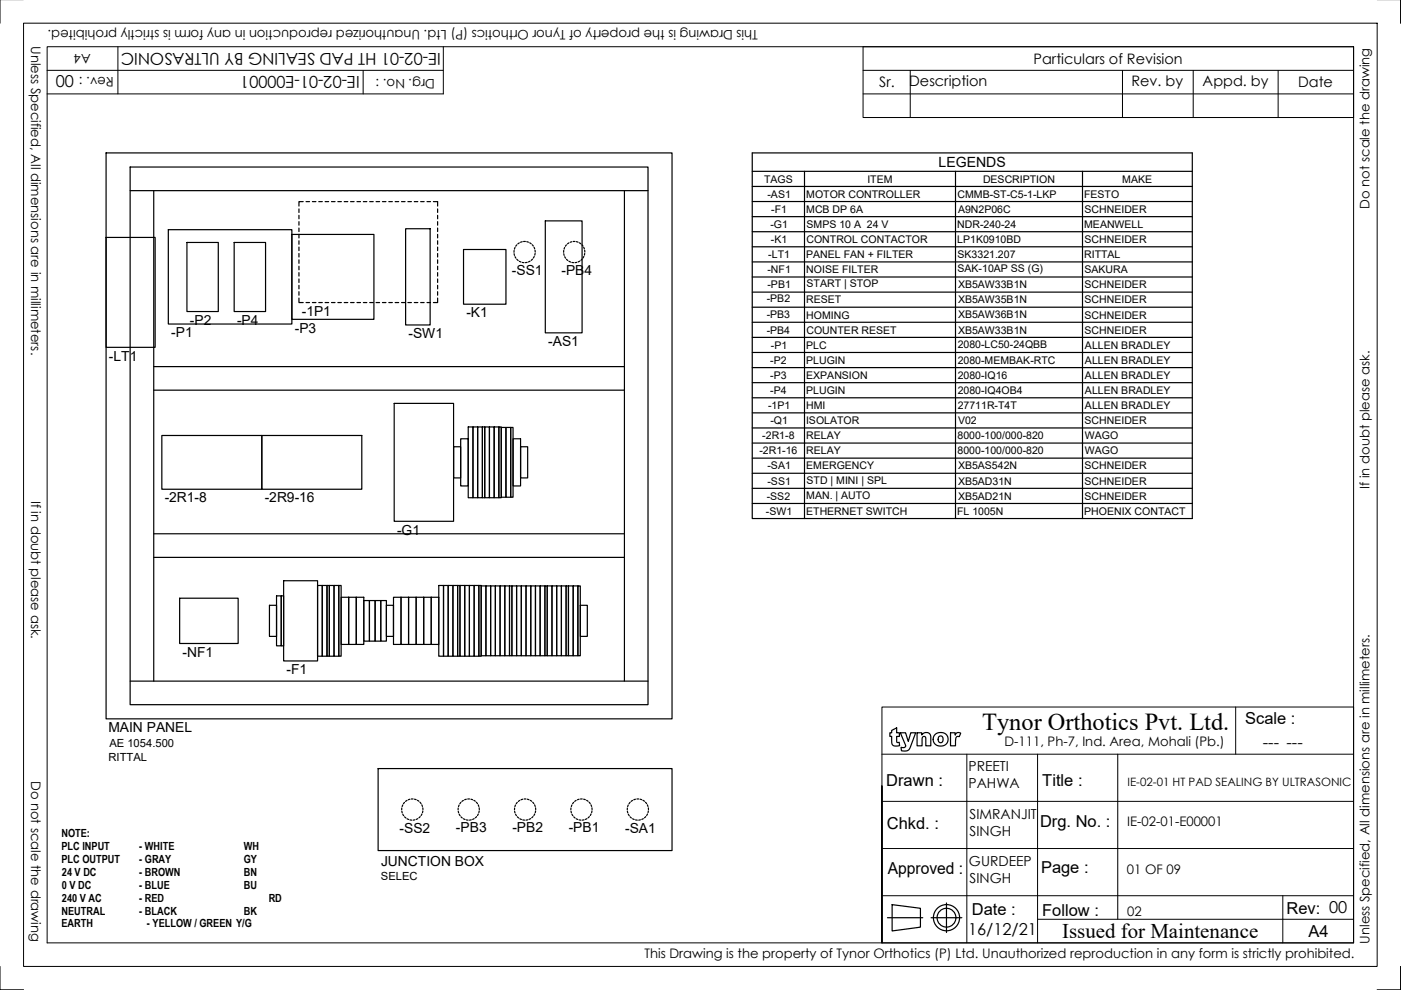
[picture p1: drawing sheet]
<svg xmlns="http://www.w3.org/2000/svg" width="297mm" height="210mm" viewBox="0 0 297 210" stroke-linecap="round" stroke-linejoin="round" font-family="sans-serif">
<!-- layer: Thin -->
<g fill="none" stroke="#000" stroke-width=".21">
<path d="M0 -.1v5M297 -.1v5M5 4.9h287v200h-287zM10 9.9h277v190h-277zM10 14.9h84M25 9.9v10M77 14.9v5M94 9.9v10h-84M187 149.9h100v50h-100zM187 159.9h100M205 159.9v40M220 159.9v40"/>
<path d="M237 159.9v35M262 149.9v10M187 169.9h100M187 179.9h100M187 199.9v-33.3v33.3M187 189.9h100M220 194.9h67M272 189.9v10M0 204.9v5h5h-5M292 209.9h5v-5v5z"/>
</g>
<!-- layer: Text -->
<path d="M183 9.9h104v15h-104zM183 14.9h104M183 19.9h104M193 14.9v10M238 14.9v10M253 14.9v10M271 14.9v10" fill="none" stroke="#000" stroke-width=".21"/>
<!-- layer: 0 -->
<g fill="none" stroke="#000" stroke-width=".25">
<path d="M22.5 32.4h120v120h-120zM27.6 35.4h109.8v114h-109.8zM22.5 50.3h10.4v23.3h-10.4zM27.6 40.4h109.8M32.6 40.4v104M35.7 48.7h26.2v20h-26.2zM39.6 51.4h6.7v14.7h-6.7zM49.6 51.4h6.7v14.7h-6.7zM61.9 49.7h17.4v18h-17.4zM86 48.5h5.2v20.4h-5.2zM98.3 52.9h9v11.6h-9zM115.6 46.8h7.8v23.8h-7.8z"/>
<path d="M132.4 40.4v104M32.6 77.7h99.8M32.6 82.7h99.8M34.3 92.3h21.2v11.4h-21.2zM55.5 92.3h21.2v11.4h-21.2zM83.6 85.5h12.6v25h-12.6zM96.2 94.7h1.5v6.6h-1.5zM97.7 93h1.6v10h-1.6zM99.3 90.5h1v15h-1zM100.3 90.5h1v15h-1zM101.3 90.5h1v15h-1zM102.3 90.5h.5v15h-.5z"/>
<path d="M102.8 90.5h1v15h-1zM103.8 90.5h1v15h-1zM104.8 90.5h1v15h-1zM105.8 90.5h.5v15h-.5zM106.3 90.6h1v14.8h-1zM107.3 90.6h1v14.8h-1zM108.3 90.6h.5v14.8h-.5zM108.8 93h1.6v10h-1.6zM110.4 94.7h1.5v6.6h-1.5zM32.6 118.2h99.8M32.6 113.2h99.8M38.1 126.8h12.4v9.6h-12.4z"/>
<path d="M57.1 128.3h1.5v6.6h-1.5zM58.6 126.3h1v10.6h-1zM59.6 126.3h.5v10.6h-.5zM60.1 123.1h7.2v17h-7.2zM67.3 124.1h1v15h-1zM68.3 124.1h1v15h-1zM69.3 124.1h.5v15h-.5zM69.8 124.1h1v15h-1zM70.8 124.1h1v15h-1zM71.8 124.1h.5v15h-.5zM72.3 126.6h1.6v10h-1.6zM73.9 126.6h1.6v10h-1.6z"/>
<path d="M75.5 126.6h1.6v10h-1.6zM77.1 127.3h1.2v8.6h-1.2zM78.3 127.3h1.2v8.6h-1.2zM79.5 127.3h1.2v8.6h-1.2zM80.7 127.3h1.2v8.6h-1.2zM81.9 128.3h1.5v6.6h-1.5zM83.4 126.6h1.6v10h-1.6zM85 126.6h1.6v10h-1.6zM86.6 126.6h1.6v10h-1.6zM88.2 126.6h1.6v10h-1.6zM89.8 126.6h1.6v10h-1.6zM91.4 126.6h1.6v10h-1.6z"/>
<path d="M93 124.1h1v15h-1zM94 124.1h1v15h-1zM95 124.1h1v15h-1zM96 124.1h1v15h-1zM97 124.1h.5v15h-.5zM97.5 124.1h1v15h-1zM98.5 124.1h1v15h-1zM99.5 124.1h1v15h-1zM100.5 124.1h1v15h-1zM101.5 124.1h.5v15h-.5zM102 124.2h1v14.8h-1zM103 124.2h1v14.8h-1z"/>
<path d="M104 124.2h1v14.8h-1zM105 124.2h1v14.8h-1zM106 124.2h1v14.8h-1zM107 124.2h1v14.8h-1zM108 124.2h.5v14.8h-.5zM108.5 124.2h1v14.8h-1zM109.5 124.2h1v14.8h-1zM110.5 124.2h1v14.8h-1zM111.5 124.2h1v14.8h-1zM112.5 124.2h1v14.8h-1zM113.5 124.2h1v14.8h-1zM114.5 124.2h1v14.8h-1z"/>
<path d="M115.5 124.2h.5v14.8h-.5zM116 124.2h1v14.8h-1zM117 124.2h1v14.8h-1zM118 124.2h1v14.8h-1zM119 124.2h1v14.8h-1zM120 124.2h.5v14.8h-.5zM120.5 124.2h1v14.8h-1zM121.5 124.2h1v14.8h-1zM122.5 124.2h.5v14.8h-.5zM123 128.3h1.5v6.6h-1.5zM27.6 144.4h109.8M189.1 154.9l1-.6v1.1h.6v.7h-.6v1a.31 .31 0 0 0 .2 .4 .31 .31 0 0 0 .3-.1l.1 .6a1.03 1.03 0 0 1-1.1 .1 1.03 1.03 0 0 1-.5-1v-1h-.4v-.7h.4z"/>
<path d="M190.9 155.4h1.1l.6 1.8 .5-1.8h1l-1 2.6a1.34 1.34 0 0 1-2 1.1l-.1-.7 .6 .1a.44 .44 0 0 0 .4-.3 .44 .44 0 0 0-.1-.5zM194.4 155.4h1v.4a1.08 1.08 0 0 1 1.4-.4 1.08 1.08 0 0 1 .5 1.4v1.3h-1v-1.2a.48 .48 0 0 0 0-.6 .48 .48 0 0 0-.7 0l-.1 1.8h-1.1zM198.3 155.7a1.58 1.58 0 0 1 1.9-.3 1.58 1.58 0 0 1 .8 1.8 1.56 1.56 0 0 1-2.3 .9 1.56 1.56 0 0 1-.4-2.4zM199.1 156.2a.59 .59 0 0 1 .7 0 .59 .59 0 0 1 .1 .8 .56 .56 0 0 1-.7 .4 .56 .56 0 0 1-.3-.8zM201.5 155.4h1v.4a.75 .75 0 0 1 1.2-.3l-.3 .6a.64 .64 0 0 0-.8 .8v1.2h-1.1zM80.2 163h62.3v17.3h-62.3zM188.2 194.6h7.4M189.1 191.8l6 .8v4l-6 .8zM197.4 194.6h6.5M200.7 191.4v6.3"/>
<circle cx="200.7" cy="194.6" r="2.78"/>
<circle cx="200.7" cy="194.6" r="2"/>
</g>
<!-- layer: Dashed -->
<g fill="none" stroke="#000" stroke-width=".25">
<path d="M63.4 44.3v.7M63.4 45.6v.8M63.4 47v.7M63.4 48.3v.8M63.4 49.7v.7M63.4 51v.8M63.4 52.4v.7M63.4 53.7v.8M63.4 55.1v.7M63.4 56.4v.8M63.4 57.8v.7M63.4 59.1v.8"/>
<path d="M64.3 42.7h-.9v1M64.9 42.7h.7M66.2 42.7h.8M67.6 42.7h.7M68.9 42.7h.8M70.3 42.7h.7M71.6 42.7h.8M73 42.7h.7M74.3 42.7h.8M75.7 42.7h.7M77 42.7h.8M78.4 42.7h.7"/>
<path d="M79.7 42.7h.8M81.1 42.7h.7M82.4 42.7h.8M83.8 42.7h.7M85.1 42.7h.8M86.5 42.7h.7M87.8 42.7h.8M89.2 42.7h.7M90.5 42.7h.8M91.9 42.7h.9v1M92.8 44.3v.7M92.8 45.6v.8"/>
<path d="M92.8 47v.7M92.8 48.3v.8M92.8 49.7v.7M92.8 51v.8M92.8 52.4v.7M92.8 53.7v.8M92.8 55.1v.7M92.8 56.4v.8M92.8 57.8v.7M92.8 59.1v.8M109 53.1v.4M109 53.8l.1 .3"/>
<path d="M109.2 52.5l-.1 .3M109.2 54.4l.2 .3M109.6 51.9l-.3 .3M109.6 55l.3 .2M110.1 51.5l-.3 .2M110.1 55.4l.3 .2M110.7 51.3l-.3 .1M110.7 55.6l.4 .1M111 51.2h.4M111.7 51.2l.3 .2M111.8 55.6l-.4 .1M112.3 51.5l.3 .2"/>
<path d="M112.4 55.4l-.4 .1M112.8 51.9l.3 .3M112.9 54.9l-.3 .3M113.2 52.4l.2 .4M113.3 54.4l-.2 .3M113.4 53.1l.1 .3M113.5 53.7l-.1 .4M119.5 53.1v.4M119.5 53.8l.1 .3M119.7 52.5l-.1 .3M119.7 54.4l.2 .3M120.1 51.9l-.2 .3"/>
<path d="M120.1 55l.3 .2M120.6 51.5l-.3 .2M120.6 55.4l.4 .2M121.2 51.3l-.3 .1M121.3 55.6l.3 .1M121.5 51.2h.4M122.2 51.2l.4 .2M122.3 55.6l-.4 .1M122.8 51.5l.3 .2M122.9 55.4l-.3 .1M123.4 51.9l.2 .3M123.4 54.9l-.2 .3"/>
<path d="M123.8 52.4l.1 .4M123.8 54.4l-.2 .3M124 53.1v.3M124 53.7l-.1 .4M63.4 63.2v.9h.9M63.4 60.5v.7M63.4 61.8v.8M64.9 64.1h.7M66.2 64.1h.8M67.6 64.1h.7M68.9 64.1h.8M70.3 64.1h.7"/>
<path d="M71.6 64.1h.8M73 64.1h.7M74.3 64.1h.8M75.7 64.1h.7M77 64.1h.8M78.4 64.1h.7M79.7 64.1h.8M81.1 64.1h.7M82.4 64.1h.8M83.8 64.1h.7M85.1 64.1h.8M86.5 64.1h.7"/>
<path d="M87.8 64.1h.8M89.2 64.1h.7M90.5 64.1h.8M92.8 63.2v.9h-.9M92.8 60.5v.7M92.8 61.8v.8M85.2 171.3v.4M85.2 172l.1 .4M85.4 170.7l-.1 .3M85.4 172.6l.2 .3M85.8 170.1l-.3 .3M85.8 173.2l.3 .2"/>
<path d="M86.3 169.7l-.3 .2M86.3 173.6l.3 .2M86.9 169.5l-.3 .1M86.9 173.8l.4 .1M87.6 169.4h-.4M87.9 169.4l.3 .2M88 173.8l-.4 .1M88.5 169.7l.3 .2M88.6 173.6l-.4 .1M89 170.1l.3 .3M89.1 173.1l-.3 .3M89.4 170.6l.2 .4"/>
<path d="M89.5 172.6l-.2 .3M89.6 171.3l.1 .3M89.7 171.9l-.1 .4M97.1 171.3v.4M97.2 172v.4M97.3 170.7l-.1 .3M97.4 172.6l.1 .3M97.7 170.1l-.2 .3M97.7 173.2l.3 .2M98.2 169.7l-.3 .2M98.3 173.6l.3 .2M98.9 169.5l-.4 .1"/>
<path d="M98.9 173.8l.4 .1M99.5 169.4h-.3M99.8 169.4l.4 .2M99.9 173.8l-.4 .1M100.5 169.7l.3 .2M100.5 173.6l-.3 .1M101 170.1l.2 .3M101 173.1l-.2 .3M101.4 170.6l.1 .4M101.4 172.6l-.2 .3M101.6 171.3v.3M101.6 171.9l-.1 .4"/>
<path d="M109.1 171.3v.4M109.1 172l.1 .4M109.3 170.7l-.1 .3M109.3 172.6l.2 .3M109.7 170.1l-.2 .3M109.7 173.2l.3 .2M110.2 169.7l-.3 .2M110.2 173.6l.4 .2M110.8 169.5l-.3 .1M110.8 173.8l.4 .1M111.5 169.4h-.4M111.8 169.4l.4 .2"/>
<path d="M111.9 173.8l-.4 .1M112.4 169.7l.3 .2M112.5 173.6l-.3 .1M112.9 170.1l.3 .3M113 173.1l-.3 .3M113.3 170.6l.2 .4M113.4 172.6l-.2 .3M113.5 171.3l.1 .3M113.6 171.9l-.1 .4M121.1 171.3l-.1 .4M121.1 172v.4M121.3 170.7l-.2 .3"/>
<path d="M121.3 172.6l.2 .3M121.6 170.1l-.2 .3M121.6 173.2l.3 .2M122.2 169.7l-.4 .2M122.2 173.6l.3 .2M122.8 169.5l-.4 .1M122.8 173.8l.4 .1M123.4 169.4h-.3M123.7 169.4l.4 .2M123.8 173.8l-.3 .1M124.4 169.7l.3 .2M124.4 173.6l-.3 .1"/>
<path d="M124.9 170.1l.2 .3M125 173.1l-.3 .3M125.3 170.6l.1 .4M125.3 172.6l-.2 .3M125.5 171.3v.3M125.5 171.9l-.1 .4M133 171.3v.4M133 172l.1 .4M133.2 170.7l-.1 .3M133.2 172.6l.2 .3M133.6 170.1l-.2 .3M133.6 173.2l.3 .2"/>
<path d="M134.1 169.7l-.3 .2M134.1 173.6l.4 .2M134.7 169.5l-.3 .1M134.7 173.8l.4 .1M135.4 169.4h-.4M135.7 169.4l.4 .2M135.8 173.8l-.4 .1M136.3 169.7l.3 .2M136.4 173.6l-.3 .1M136.9 170.1l.2 .3M136.9 173.1l-.3 .3M137.2 170.6l.2 .4"/>
<path d="M137.3 172.6l-.2 .3M137.5 171.3v.3M137.5 171.9l-.1 .4"/>
</g>
<!-- layer: Tags -->
<g fill="none" stroke="#000" stroke-width=".25">
<path d="M159.5 32.4h93.3v77.5h-93.3zM159.5 36.3h93.3M159.5 39.5h93.3M170.6 36.3v73.6M202.6 36.3v73.6M229.5 36.3v73.6M159.5 42.7h93.3M159.5 45.9h93.3M159.5 49.1h93.3M159.5 52.3h93.3M159.5 55.5h93.3M159.5 58.7h93.3"/>
<path d="M159.5 61.9h93.3M159.5 65.1h93.3M159.5 68.3h93.3M159.5 71.5h93.3M159.5 74.7h93.3M159.5 77.9h93.3M159.5 81.1h93.3M159.5 84.3h93.3M159.5 87.5h93.3M159.5 90.7h93.3M159.5 93.9h93.3M159.5 97.1h93.3"/>
<path d="M159.5 100.3h93.3M159.5 103.5h93.3M159.5 106.7h93.3"/>
</g>
<text font-size="5.2" x="208.2" y="154.8">Tynor Orthotics Pvt. Ltd.</text>
<text font-size="4.4" x="225.2" y="198.9">Issued for Maintenance</text>
<g font-size="3.5">
<text x="93.4" y="11.2" transform="rotate(-180 93.4 11.2)">IE-02-01 HT PAD SEALING BY ULTRASONIC</text>
<text x="76.3" y="16.2" transform="rotate(-180 76.3 16.2)">IE-02-01-E00001</text>
<text x="11.8" y="18.5">00</text>
<text x="264" y="153.5">Scale :</text>
<text x="267.7" y="158.7">--- ---</text>
<text x="187.9" y="166.6">Drawn :</text>
<text x="221" y="166.6">Title :</text>
<text x="188" y="175.9">Chkd. :</text>
<text x="220.5" y="175.2">Drg. No. :</text>
<text x="188.2" y="185.3">Approved :</text>
<text x="220.7" y="185.1">Page :</text>
<text x="206" y="194.1">Date :</text>
<text x="221" y="194.2">Follow :</text>
<text x="272.8" y="193.8">Rev: 00</text>
<text x="205.3" y="198.2">16/12/21</text>
<text x="277.4" y="198.7">A4</text>
</g>
<g font-size="3.1">
<text x="219.1" y="13.5">Particulars of Revision</text>
<text x="186.4" y="18.5">Sr.</text>
<text x="192.8" y="18.3">Description</text>
<text x="239.9" y="18.2">Rev. by</text>
<text x="255" y="18.2">Appd. by</text>
<text x="275.2" y="18.5">Date</text>
</g>
<text font-size="3" x="199" y="35.4">LEGENDS</text>
<g font-size="2.9">
<text x="108.5" y="58.3">-SS1</text>
<text x="119" y="58.3">-PB4</text>
<text x="36.3" y="71.5">-P1</text>
<text x="40.2" y="68.9">-P2</text>
<text x="50.3" y="68.9">-P4</text>
<text x="62.5" y="70.5">-P3</text>
<text x="64" y="67">-1P1</text>
<text x="86.6" y="71.7">-SW1</text>
<text x="98.9" y="67.3">-K1</text>
<text x="23.1" y="76.4">-LT1</text>
<text x="116.2" y="73.4">-AS1</text>
<text x="34.9" y="106.5">-2R1-8</text>
<text x="56.1" y="106.5">-2R9-16</text>
<text x="84.2" y="113.4">-G1</text>
<text x="38.7" y="139.2">-NF1</text>
<text x="60.7" y="142.9">-F1</text>
<text x="23" y="155.2">MAIN PANEL</text>
<text x="205.4" y="163.5">PREETI</text>
<text x="205.4" y="167">PAHWA</text>
<text x="205.6" y="173.6">SIMRANJIT</text>
<text x="84.7" y="176.5">-SS2</text>
<text x="96.7" y="176.5">-PB3</text>
<text x="108.6" y="176.5">-PB2</text>
<text x="120.6" y="176.5">-PB1</text>
<text x="132.5" y="176.5">-SA1</text>
<text x="205.6" y="177.1">SINGH</text>
<text x="80.8" y="183.5">JUNCTION BOX</text>
<text x="205.4" y="183.6">GURDEEP</text>
<text x="205.6" y="187.1">SINGH</text>
</g>
<g font-size="2.8">
<text x="6.6" y="9.7" transform="rotate(90 6.6 9.7)">Unless Specified, All dimensions are in millimeters.</text>
<text x="19.3" y="11.4" transform="rotate(-180 19.3 11.4)">A4</text>
<text x="160.7" y="6.5" transform="rotate(-180 160.7 6.5)">This Drawing is the property of Tynor Orthotics (P) Ltd. Unauthorized reproduction in any form is strictly prohibited.</text>
<text x="24.2" y="16.4" transform="rotate(-180 24.2 16.4)">Rev. :</text>
<text x="92.2" y="16.7" transform="rotate(-180 92.2 16.7)">Drg. No. :</text>
<text x="290.4" y="44.3" transform="rotate(-90 290.4 44.3)">Do not scale the drawing</text>
<text x="6.6" y="106.2" transform="rotate(90 6.6 106.2)">If in doubt please ask.</text>
<text x="290.4" y="103.7" transform="rotate(-90 290.4 103.7)">If in doubt please ask.</text>
<text x="213" y="158.2">D-111, Ph-7, Ind. Area, Mohali (Pb.)</text>
<text x="6.6" y="165.6" transform="rotate(90 6.6 165.6)">Do not scale the drawing</text>
<text x="239" y="175.2">IE-02-01-E00001</text>
<text x="238.9" y="185.2">01 OF 09</text>
<text x="239" y="194.1">02</text>
<text x="136.7" y="203.2">This Drawing is the property of Tynor Orthotics (P) Ltd. Unauthorized reproduction in any form is strictly prohibited.</text>
<text x="290.4" y="200.1" transform="rotate(-90 290.4 200.1)">Unless Specified, All dimensions are in millimeters.</text>
</g>
<g font-size="2.4">
<text x="23" y="161.3">RITTAL</text>
<text x="23.2" y="158.3">AE 1054.500</text>
<text x="239.1" y="166.6">IE-02-01 HT PAD SEALING BY ULTRASONIC</text>
<text x="13" y="177.5">NOTE:</text>
<text x="13" y="180.2">PLC INPUT</text>
<text x="13" y="183">PLC OUTPUT</text>
<text x="13.1" y="185.7">24 V DC</text>
<text x="29.5" y="180.2">- WHITE</text>
<text x="29.5" y="183">- GRAY</text>
<text x="29.5" y="185.7">- BROWN</text>
<text x="51.7" y="180.2">WH</text>
<text x="51.7" y="183">GY</text>
<text x="51.7" y="185.7">BN</text>
<text x="13.1" y="188.4">0 V DC</text>
<text x="13.1" y="191.2">240 V AC</text>
<text x="29.5" y="188.4">- BLUE</text>
<text x="29.5" y="191.2">- RED</text>
<text x="51.7" y="188.4">BU</text>
<text x="57" y="191.2">RD</text>
<text x="80.8" y="186.6">SELEC</text>
<text x="13" y="193.9">NEUTRAL</text>
<text x="13" y="196.6">EARTH</text>
<text x="29.5" y="193.9">- BLACK</text>
<text x="31.2" y="196.6">- YELLOW / GREEN Y/G</text>
<text x="51.7" y="193.9">BK</text>
</g>
<g font-size="2.2">
<text x="162" y="38.7">TAGS</text>
<text x="162.7" y="41.9">-AS1</text>
<text x="170.9" y="41.9">MOTOR CONTROLLER</text>
<text x="183.9" y="38.7">ITEM</text>
<text x="203" y="41.9">CMMB-ST-C5-1-LKP</text>
<text x="208.4" y="38.7">DESCRIPTION</text>
<text x="229.9" y="41.9">FESTO</text>
<text x="238" y="38.7">MAKE</text>
<text x="163.5" y="45.1">-F1</text>
<text x="170.9" y="45.1">MCB DP 6A</text>
<text x="203.1" y="45.1">A9N2P06C</text>
<text x="229.9" y="45.1">SCHNEIDER</text>
<text x="163.3" y="48.3">-G1</text>
<text x="163.5" y="51.5">-K1</text>
<text x="171" y="51.5">CONTROL CONTACTOR</text>
<text x="171" y="48.3">SMPS 10 A 24 V</text>
<text x="202.9" y="48.3">NDR-240-24</text>
<text x="203" y="51.5">LP1K0910BD</text>
<text x="229.9" y="48.3">MEANWELL</text>
<text x="229.9" y="51.5">SCHNEIDER</text>
<text x="162.7" y="57.9">-NF1</text>
<text x="162.9" y="54.7">-LT1</text>
<text x="170.9" y="54.7">PANEL FAN + FILTER</text>
<text x="170.9" y="57.9">NOISE FILTER</text>
<text x="203" y="54.7">SK3321.207</text>
<text x="203" y="57.7">SAK-10AP SS (G)</text>
<text x="229.9" y="54.7">RITTAL</text>
<text x="229.9" y="57.9">SAKURA</text>
<text x="162.6" y="64.1">-PB2</text>
<text x="162.7" y="61.1">-PB1</text>
<text x="170.9" y="64.3">RESET</text>
<text x="171" y="60.9">START | STOP</text>
<text x="203.1" y="61.1">XB5AW33B1N</text>
<text x="203.1" y="64.3">XB5AW35B1N</text>
<text x="229.9" y="61.1">SCHNEIDER</text>
<text x="229.9" y="64.3">SCHNEIDER</text>
<text x="162.6" y="67.5">-PB3</text>
<text x="162.6" y="70.7">-PB4</text>
<text x="170.9" y="67.5">HOMING</text>
<text x="171" y="70.7">COUNTER RESET</text>
<text x="203.1" y="67.5">XB5AW36B1N</text>
<text x="203.1" y="70.7">XB5AW33B1N</text>
<text x="229.9" y="67.5">SCHNEIDER</text>
<text x="229.9" y="70.7">SCHNEIDER</text>
<text x="163.3" y="77.1">-P2</text>
<text x="163.5" y="73.9">-P1</text>
<text x="170.9" y="73.9">PLC</text>
<text x="170.9" y="77.1">PLUGIN</text>
<text x="203.1" y="73.9">2080-LC50-24QBB</text>
<text x="203.1" y="77.1">2080-MEMBAK-RTC</text>
<text x="230" y="73.9">ALLEN BRADLEY</text>
<text x="230" y="77.1">ALLEN BRADLEY</text>
<text x="163.3" y="80.3">-P3</text>
<text x="163.3" y="83.5">-P4</text>
<text x="170.9" y="80.3">EXPANSION</text>
<text x="170.9" y="83.5">PLUGIN</text>
<text x="203.1" y="80.3">2080-IQ16</text>
<text x="203.1" y="83.5">2080-IQ4OB4</text>
<text x="230" y="80.3">ALLEN BRADLEY</text>
<text x="230" y="83.5">ALLEN BRADLEY</text>
<text x="162.8" y="86.7">-1P1</text>
<text x="163.3" y="89.9">-Q1</text>
<text x="170.9" y="89.9">ISOLATOR</text>
<text x="170.9" y="86.7">HMI</text>
<text x="203.1" y="86.7">27711R-T4T</text>
<text x="203.1" y="89.9">V02</text>
<text x="229.9" y="89.9">SCHNEIDER</text>
<text x="230" y="86.7">ALLEN BRADLEY</text>
<text x="161.6" y="93.1">-2R1-8</text>
<text x="170.9" y="93.1">RELAY</text>
<text x="203" y="93.1">8000-100/000-820</text>
<text x="230" y="93.1">WAGO</text>
<text x="161" y="96.3">-2R1-16</text>
<text x="162.7" y="99.5">-SA1</text>
<text x="170.9" y="96.3">RELAY</text>
<text x="170.9" y="99.5">EMERGENCY</text>
<text x="203" y="96.3">8000-100/000-820</text>
<text x="203.1" y="99.5">XB5AS542N</text>
<text x="229.9" y="99.5">SCHNEIDER</text>
<text x="230" y="96.3">WAGO</text>
<text x="162.6" y="105.9">-SS2</text>
<text x="162.7" y="102.7">-SS1</text>
<text x="170.9" y="105.7">MAN. | AUTO</text>
<text x="171" y="102.5">STD | MINI | SPL</text>
<text x="203.1" y="102.7">XB5AD31N</text>
<text x="203.1" y="105.9">XB5AD21N</text>
<text x="229.9" y="102.7">SCHNEIDER</text>
<text x="229.9" y="105.9">SCHNEIDER</text>
<text x="162.4" y="109.1">-SW1</text>
<text x="170.9" y="109.1">ETHERNET SWITCH</text>
<text x="202.9" y="109.1">FL 1005N</text>
<text x="229.9" y="109.1">PHOENIX CONTACT</text>
</g>
</svg>
